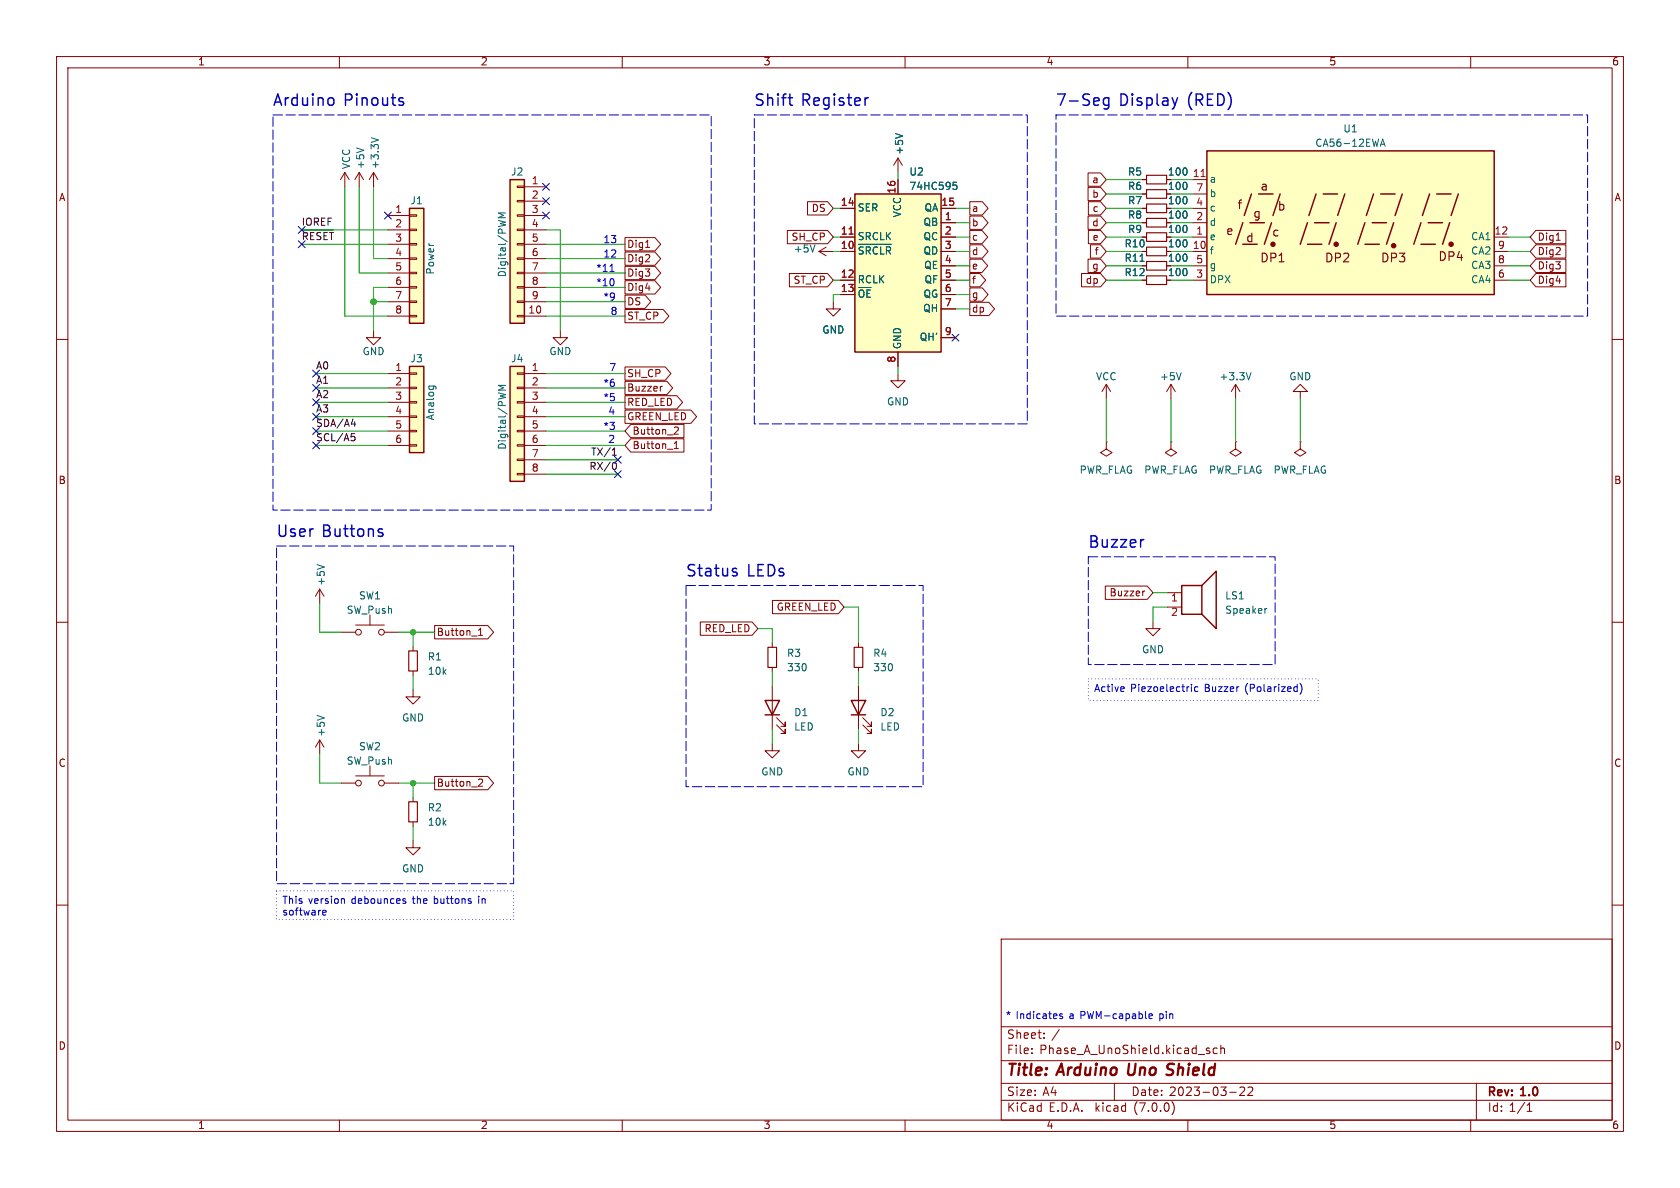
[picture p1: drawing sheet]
<svg xmlns="http://www.w3.org/2000/svg" width="297mm" height="210mm" viewBox="0 0 297 210" stroke-linecap="round" stroke-linejoin="round" font-family="sans-serif">
<g fill="none" stroke="#840000" stroke-width=".18">
<path d="M10 10h277v190h-277zM12 12h273v186h-273zM60 10v2M110 10v2M160 10v2M210 10v2M260 10v2M61 30.5l-.8 1.3M61 30.5v2.5M61 30.5l.7 1.3M63.5 30.5l-.8 1.3M63.5 30.5v2.5"/>
<path d="M63.5 30.5l.8 1.3M66 30.5l-.7 1.3M66 30.5v2.5M66 30.5l.8 1.3M68.6 38.1h3.8M72.4 38h1.3v.2h-1.3zM91.4 38h1.3v.2h-1.3zM91.4 35.4h1.3v.3h-1.3zM91.4 32.9h1.3v.2h-1.3zM92.7 33h3.8M92.7 35.6h3.8M92.7 38.1h3.8"/>
<path d="M142.8 35.7h3.5l1 1.1-1 1.2h-3.5zM148.6 36.8h2.5M158.7 27.9l-.7 1.3M158.7 27.9v2.6M158.7 31.8v2.5M158.7 27.9l.8 1.3M166.4 39.4h2.5M166.4 36.8h2.5M171.4 35.7h2.3l1 1.1-1 1.2h-2.3zM171.4 38.2h2.3l1 1.2-1 1.1h-2.3zM192.4 30.6h2.2l1 1.2-1 1.1h-2.2zM192.4 33.1h2.2l1 1.2-1 1.2h-2.2z"/>
<path d="M192.4 38.2h2.2l1 1.2-1 1.1h-2.2zM192.4 35.7h2.2l1 1.1-1 1.2h-2.2zM201.9 34.3h.8M201.9 31.8h.8M201.9 39.4h.8M201.9 36.8h.8M210.8 34.3h2.6M210.8 31.8h2.6M210.8 39.4h2.6M210.8 36.8h2.6M10 60h2M66 58.4v1.3h1.3l-1.3 1.3-1.2-1.3h1.2"/>
<path d="M68.6 55.9h3.8M68.6 40.6h3.8M68.6 43.2h3.8M68.6 45.7h3.8M68.6 48.3h3.8M68.6 50.8h3.8M68.6 53.3h3.8M72.4 55.8h1.3v.2h-1.3zM72.4 53.2h1.3v.3h-1.3zM72.4 50.7h1.3v.2h-1.3zM72.4 48.1h1.3v.3h-1.3zM72.4 45.6h1.3v.2h-1.3z"/>
<path d="M72.4 43.1h1.3v.2h-1.3zM72.4 40.5h1.3v.3h-1.3zM91.4 55.8h1.3v.2h-1.3zM91.4 53.2h1.3v.3h-1.3zM91.4 50.7h1.3v.2h-1.3zM91.4 48.1h1.3v.3h-1.3zM91.4 45.6h1.3v.2h-1.3zM91.4 43.1h1.3v.2h-1.3zM91.4 40.5h1.3v.3h-1.3zM92.7 55.9h3.8M92.7 40.6h3.8M92.7 43.2h3.8"/>
<path d="M92.7 45.7h3.8M92.7 48.3h3.8M92.7 50.8h3.8M92.7 53.3h3.8M99.1 58.4v1.3h1.2l-1.2 1.3-1.3-1.3h1.3M110.5 47.1h5.3l1 1.2-1 1.1h-5.3zM110.5 44.5h5.3l1 1.2-1 1.2h-5.3zM110.5 42h5.3l1 1.2-1 1.2h-5.3zM110.5 49.6h5.3l1 1.2-1 1.2h-5.3zM110.5 52.2h3.5l1 1.1-1 1.2h-3.5zM110.5 54.7h6.7l1.1 1.2-1.1 1.2h-6.7zM114.1 43.7h.8"/>
<path d="M139.2 40.7h7.1l1 1.2-1 1.2h-7.1zM139.6 48.4h6.7l1 1.1-1 1.2h-6.7zM144.8 44.5l1.2 .7M144.8 44.5h2.5M146 43.7l-1.2 .8M147.3 53.3v1.3h1.3l-1.3 1.3-1.3-1.3h1.3M148.6 44.5h2.5M148.6 41.9h2.5M148.6 49.5h2.5M148.6 52.1h2.5M166.4 47h2.5M166.4 44.5h2.5"/>
<path d="M166.4 41.9h2.5M166.4 49.5h2.5M166.4 52.1h2.5M166.4 54.6h2.5M166.4 59.7h2.5M171.4 40.7h2.2l1 1.2-1 1.2h-2.2zM171.4 43.3h2.3l1 1.2-1 1.1h-2.3zM171.4 48.4h1.8l1.1 1.1-1.1 1.2h-1.8zM171.4 53.4h3.4l1 1.2-1 1.2h-3.4zM171.4 50.9h2.3l1 1.2-1 1.1h-2.3zM171.4 45.8h2.2l1 1.2-1 1.2h-2.2zM191.2 48.4h3.4l1 1.1-1 1.2h-3.4z"/>
<path d="M192.4 45.8h2.2l1 1.2-1 1.2h-2.2zM192.4 40.7h2.2l1 1.2-1 1.2h-2.2zM192.8 43.3h1.8l1 1.2-1 1.1h-1.8zM201.9 47h.8M201.9 44.5h.8M201.9 41.9h.8M201.9 49.5h.8M210.8 47h2.6M210.8 44.5h2.6M210.8 41.9h2.6M210.8 49.5h2.6M264.2 47h2.5"/>
<path d="M264.2 44.5h2.5M264.2 41.9h2.5M264.2 49.5h2.5M271.5 43.3h5.3v2.3h-5.3l-1-1.1zM271.5 40.7h5.3v2.4h-5.3l-1-1.2zM271.5 48.4h5.3v2.3h-5.3l-1-1.2zM271.5 45.8h5.3v2.4h-5.3l-1-1.2zM275.1 42.5h.7M285 60h2M68.6 66h3.8M68.6 68.6h3.8M68.6 71.1h3.8"/>
<path d="M68.6 73.7h3.8M68.6 76.2h3.8M68.6 78.7h3.8M72.4 78.6h1.3v.3h-1.3zM72.4 76.1h1.3v.2h-1.3zM72.4 73.5h1.3v.3h-1.3zM72.4 71h1.3v.2h-1.3zM72.4 68.5h1.3v.2h-1.3zM72.4 65.9h1.3v.3h-1.3zM91.4 78.6h1.3v.3h-1.3zM91.4 76.1h1.3v.2h-1.3zM91.4 73.5h1.3v.3h-1.3z"/>
<path d="M91.4 71h1.3v.2h-1.3zM91.4 68.5h1.3v.2h-1.3zM91.4 65.9h1.3v.3h-1.3zM92.7 66h3.8M92.7 68.6h3.8M92.7 71.1h3.8M92.7 73.7h3.8M92.7 76.2h3.8M92.7 78.7h3.8M110.5 72.5h11.6l1.1 1.2-1.1 1.1h-11.6zM110.5 64.9h7.1l1 1.1-1 1.2h-7.1zM110.5 69.9h9.2l1 1.2-1 1.2h-9.2z"/>
<path d="M110.5 67.4h7.4l1 1.2-1 1.2h-7.4zM111.5 75h9.4v2.4h-9.4l-1-1.2zM111.5 77.6h9.4v2.3h-9.4l-1-1.2zM117 68.3h.1M119.2 79.3h.7M119.2 78.4l.4-.4v1.3M119.4 75.5h.4l.1 .4-.8 .9h.8M158.7 66v1.3h1.3l-1.3 1.3-1.2-1.3h1.2M158.7 62.2v2.6M195.6 78.1v1.3l1 .6-1 .6-1-.6 1-.6M195.6 78.1h.1M195.6 67.9l-.8 1.3"/>
<path d="M195.6 67.9v2.6M195.6 67.9l.7 1.3M207 78.1v1.3l1 .6-1 .6-1-.6 1-.6M207 78.1h.1M207 67.9l-.8 1.3M207 67.9v2.6M207 67.9l.8 1.3M218.4 78.1v1.3l1.1 .6-1.1 .6-1-.6 1-.6M218.4 78.1h.1M218.4 67.9l-.7 1.3M218.4 67.9v2.6M218.4 67.9l.8 1.3"/>
<path d="M229.9 69.2h1.2l-1.2-1.3-1.3 1.3h1.3v1.3M229.9 78.1v1.3l1 .6-1 .6-1-.6 1-.6M229.9 78.1h.1M91.4 83.7h1.3v.2h-1.3zM91.4 81.2h1.3v.2h-1.3zM92.7 81.3h3.8M92.7 83.8h3.8M10 110h2M56.5 104.1l-.7 1.3M56.5 104.1v2.6M56.5 104.1l.8 1.3M60.3 111.8h2.6"/>
<path d="M62.9 110.5h5M65.4 108.7v1.8M67.9 111.8h2.6M73 114.3v.8M73 118.6v.8M76.8 110.6h9.4l1.1 1.2-1.1 1.1h-9.4zM84.6 112.3h.7M84.6 111.4l.4-.4v1.3M123.8 110h9.2l1 1.1-1 1.2h-9.2zM136.5 113.7v.7M136.5 118v.7M136.6 106.1h11.6l1 1.2-1 1.2h-11.6z"/>
<path d="M151.8 113.7v.7M151.8 118v.7M195.4 103.6h7.4l1 1.2-1 1.2h-7.4zM202.4 104.5h-.3M203.8 109.9v1.2h1.3l-1.3 1.3-1.2-1.3h1.2M206.4 104.8h2.5M206.4 107.3h2.5M285 110h2M56.5 130.8v2.6M56.5 130.8l-.7 1.3M56.5 130.8l.8 1.3M60.3 138.4h2.6"/>
<path d="M62.9 137.2h5M65.4 135.4v1.8M67.9 138.4h2.6M73 121.9v1.3h1.3l-1.3 1.3-1.2-1.3h1.2M76.8 137.3h9.4l1.1 1.1-1.1 1.2h-9.4zM84.8 137.7l.4 .1 .1 .3-.8 .9h.8M136.5 131.4v1.3h1.3l-1.3 1.3-1.2-1.3h1.2M136.5 121.3v7.6M137.3 128.1l1.5 1.6v-.8v.8h-.8M137.3 126.9l1.5 1.5v-.8v.8h-.8M151.8 131.4v1.3h1.2l-1.2 1.3-1.3-1.3h1.3M151.8 121.3v7.6"/>
<path d="M152.5 128.1l1.6 1.6v-.8v.8h-.8M152.5 126.9l1.6 1.5v-.8v.8h-.8M10 160h2M73 148.6v1.3h1.3l-1.3 1.2-1.2-1.2h1.2M73 141v.7M73 145.3v.8M285 160h2M177 166h108v32h-108zM60 198v2M110 198v2M160 198v2M177 194.5h108"/>
<path d="M177 191.5h108M177 187.5h108M177 181.5h108M182.4 186.1v.2M182.4 185.3v.2M184.6 183.4v.2M184.6 182.6v.2M197 191.5v3M207.2 194.8a1.74 1.74 0 0 1 0 2.2M210 198v2M213.5 185.8h.3l.1 .2-.2 .3h-.3M213.5 185.3h.3"/>
<path d="M215.2 185.3h-.4l-.3 .2v.5l.1 .2h.6M215.8 185.4l.2-.1h.4l.1 1M215.8 184.8v1.5M217.4 193.1h1.1M219.2 192.3l.6-.1 .2 .1v.3l-.9 1.1h.9M220.6 192.3l.6-.1 .2 .1 .1 .3-1 1.1h1M260 198v2M261 191.5v6.5M270 196.5h.8M270 195.4l.4-.4v1.5"/>
<circle cx="63.4" cy="111.8" r=".51"/>
<circle cx="67.4" cy="111.8" r=".51"/>
<circle cx="63.4" cy="138.4" r=".51"/>
<circle cx="67.4" cy="138.4" r=".51"/>
</g>
<path d="M199.6 188l-.1 1.9M206.5 190h.4M206.5 188.9l.6 .2M207.3 188h-.5l-.3 .2" fill="none" stroke="#840000" stroke-width=".4"/>
<path d="M202.7 33.5h3.5v1.6h-3.5zM202.7 31h3.5v1.5h-3.5zM202.7 38.6h3.5v1.5h-3.5zM202.7 36.1h3.5v1.5h-3.5zM202.7 46.2h3.5v1.6h-3.5zM202.7 43.7h3.5v1.5h-3.5zM202.7 41.1h3.5v1.6h-3.5zM202.7 48.8h3.5v1.5h-3.5zM72.3 115.1h1.5v3.5h-1.5zM135.8 114.4h1.5v3.6h-1.5zM151 114.4h1.5v3.6h-1.5zM72.3 141.7h1.5v3.6h-1.5z" fill="none" stroke="#840000" stroke-width=".2"/>
<g fill="none" stroke="#006464" stroke-width=".18">
<path d="M63.1 26.2l1.2 .4M65.6 24.3l1.3 .5M89.4 37.6h-1.3l.9 .5-.9 .4h1.3M158.3 23.6l1.3 .4M168.5 32.2h.6M168.6 32.7h.3l.3 .2-.1 .5-.5 .1M244 25.9l.4-1.3 .5 1.3M244.1 25.5h.6M144.1 43.3l-.4 1.3M151.8 43.2h5.8M151.9 51.7a.42 .42 0 0 1 .4-.5 .42 .42 0 0 1 .4 .5M152.6 43.7l-.5-.1-.2 .4"/>
<path d="M153.9 44.1l-.1-.4-.7-.1v1.3M153.9 51.3h-.6v1.2M155.1 43.8l-.2-.2-.3 .1-.2 .5M155.7 43.6v1.3M157.4 44.1l-.1-.4-.6-.1v1.3M75.8 68.2h1l.2 .2M75.9 68.2l-.1 .2M76.6 68.2l.1 .2M89.4 68.1h-1.3l.9 .4-.9 .5h1.3M208.8 65.9l-.4 1.2M221.2 65.9l-.5 1.2M56.1 99.8l1.2 .4"/>
<path d="M224 107.6h-.3M56.1 126.5l1.2 .4"/>
</g>
<g fill="none" stroke="#840000" stroke-width=".25">
<path d="M72.4 36.8h2.5v20.4h-2.5zM90.2 31.8h2.5v25.4h-2.5zM151.1 34.3h15.3v27.9h-15.3zM213.4 26.7h50.8v25.4h-50.8zM219.7 39.4l-1.3 3.8M221 39.4h2.5M221.2 34.3l-1.2 3.8M222.5 34.3h2.5M224.8 39.4l-1.3 3.8M226.3 34.3l-1.3 3.8M231.1 39.4l-1.2 3.8M232.4 39.4h2.5"/>
<path d="M232.7 34.3l-1.3 3.8M233.9 34.3h2.6M236.2 39.4l-1.3 3.8M237.7 34.3l-1.2 3.8M241.3 39.4l-1.3 3.8M242.6 39.4h2.5M242.8 34.3l-1.2 3.8M244.1 34.3h2.5M246.4 39.4l-1.3 3.8M247.9 34.3l-1.3 3.8M251.2 39.4l-1.3 3.8M252.5 39.4h2.5"/>
<path d="M252.7 34.3l-1.2 3.8M254 34.3h2.5M256.3 39.4l-1.3 3.8M257.8 34.3l-1.3 3.8M219.7 43.2h2.5M231.1 43.2h2.6M241.3 43.2h2.5M251.2 43.2h2.5M72.4 64.8h2.5v15.2h-2.5zM90.2 64.8h2.5v20.3h-2.5zM208.9 103.5h3.6v5.1h-3.6zM212.5 103.5l2.5-2.5v10.1l-2.5-2.5"/>
<path d="M135.3 123.8h2.5l-1.3 2.6zM135.3 126.4h2.5M150.5 123.8h2.5l-1.2 2.6zM150.5 126.4h2.5"/>
</g>
<g fill="#ffffc2" stroke="#ffffc2" stroke-width=".18">
<path d="M151.1 34.3h15.3v27.9h-15.3z"/>
<path d="M90.2 64.8h2.5v20.3h-2.5z"/>
<path d="M90.2 31.8h2.5v25.4h-2.5z"/>
<path d="M72.4 64.8h2.5v15.2h-2.5z"/>
<path d="M72.4 36.8h2.5v20.4h-2.5z"/>
<path d="M213.4 26.7h50.8v25.4h-50.8z"/>
</g>
<path d="M212.3 31.2h.8M150.1 41.4h.7" fill="none" stroke="#a90000" stroke-width=".18"/>
<g fill="#840000" stroke="#840000" stroke-width=".25">
<circle cx="225" cy="43.2" r=".36"/>
<circle cx="236.2" cy="43.2" r=".36"/>
<circle cx="246.4" cy="43.4" r=".36"/>
<circle cx="256.5" cy="43.2" r=".36"/>
</g>
<path d="M53.5 40.6h5.5M62.1 76.7h.6M62.1 75h.8M62.2 77.1h.3l.3 .3-.1 .5h-.5M108.4 79.5l.2-.3v1.3M108.3 80.5h.7M108.6 81.7a.68 .68 0 0 1 .4 .7 .68 .68 0 0 1-.4 .6" fill="none" stroke="#0f0f0f" stroke-width=".18"/>
<g fill="none" stroke="#0000c2" stroke-width=".18">
<path d="M107.8 48h.8M210.6 121v.1M210.6 121.4v.8M211.8 121.5l-.4-.1-.2 .2 .1 .6h.5M229.2 121.4l.1 .1M229.3 121v1.2M229.3 122.2h-.1M229.8 120.8a1.46 1.46 0 0 1 0 1.9M60.7 158.9l.2 .1v.7M71.4 159.3h.3l.1 .2-.2 .2h-.3M71.4 158.9h.3M57.1 161.7h.5"/>
<path d="M57.1 161l.4-.1 .2 .3-.7 .1M187.8 179.3l-.3-.1-.2 .2 .1 .2 .4 .1v.3h-.5M203.1 179.6l.6-.1v-.2l-.4-.1-.2 .2 .1 .6h.5"/>
</g>
<path d="M195.1 18.2l.4 .4 .5-.1M196 17.3v1.6a.54 .54 0 0 1-.8 .3M196 17.4l-.5-.1-.4 .4" fill="none" stroke="#0000c2" stroke-width=".25"/>
<path d="M192.4 120h40.6v3.8h-40.6zM48.9 157.5h41.9v5.1h-41.9z" fill="none" stroke="#0000c2" stroke-width=".18" stroke-dasharray="0 .6"/>
<path d="M48.3 20.3h77.4v69.9h-77.4v-69.9M133.3 20.3h48.3v54.6h-48.3v-54.6M186.7 20.3h94v35.6h-94v-35.6M48.9 96.5h41.9v59.7h-41.9v-59.7M192.4 98.4h33v19.1h-33v-19.1M121.3 103.5h41.9v35.6h-41.9v-35.6" fill="none" stroke="#0000c2" stroke-width=".18" stroke-dasharray="1.7 .6"/>
<g fill="none" stroke="#009600" stroke-width=".18">
<path d="M61 33v22.9h7.6M63.5 33v15.3h5.1M66 33v12.7h2.6M147.3 36.8h1.3M158.7 30.5v1.3M168.9 39.4h2.5M168.9 36.8h2.5M195.6 39.4h6.3M195.6 34.3h6.3M195.6 36.8h6.3M195.6 31.8h6.3M207 39.4h3.8"/>
<path d="M207 34.3h3.8M207 36.8h3.8M207 31.8h3.8M53.3 43.2h15.3M53.3 40.6h15.3M66 53.3h2.6M68.6 50.8h-2.6v7.6M96.5 45.7h14M96.5 48.3h14M96.5 55.9h14M96.5 53.3h14M96.5 50.8h14"/>
<path d="M96.5 43.2h14M96.5 40.6h2.6v17.8M147.3 41.9h1.3M147.3 49.5h1.3M147.3 44.5h1.3M148.6 52.1h-1.3v1.2M168.9 41.9h2.5M168.9 47h2.5M168.9 52.1h2.5M168.9 54.6h2.5M168.9 49.5h2.5M168.9 44.5h2.5"/>
<path d="M195.6 41.9h6.3M195.6 47h6.3M195.6 49.5h6.3M195.6 44.5h6.3M207 41.9h3.8M207 47h3.8M207 49.5h3.8M207 44.5h3.8M266.7 41.9h3.8M266.7 47h3.8M266.7 49.5h3.8M266.7 44.5h3.8"/>
<path d="M55.9 78.7h12.7M55.9 76.2h12.7M55.9 73.7h12.7M55.9 68.6h12.7M55.9 71.1h12.7M55.9 66h12.7M96.5 78.7h14M96.5 76.2h14M96.5 73.7h14M96.5 68.6h14M96.5 71.1h14M96.5 66h14"/>
<path d="M158.7 64.8v1.2M195.6 70.5v7.6M207 70.5v7.6M218.4 70.5v7.6M229.9 70.5v7.6M96.5 83.8h12.7M96.5 81.3h12.7M56.5 106.7v5.1h3.8M70.5 111.8h6.3M73 111.8v2.5M73 119.4v2.5M134 111.1h2.5v2.6"/>
<path d="M136.5 118.7v2.6M149.2 107.3h2.6v6.4M151.8 118.7v2.6M203.8 104.8h2.6M206.4 107.3h-2.6v2.6M56.5 133.4v5h3.8M70.5 138.4h6.3M73 138.4v2.6M136.5 128.9v2.5M151.8 128.9v2.5M73 146.1v2.5"/>
</g>
<g fill="none" stroke="#000084" stroke-width=".18">
<path d="M68 37.5l1.2 1.2M69.2 37.5l-1.2 1.2M95.9 37.5l1.2 1.2M95.9 32.4l1.2 1.2M95.9 35l1.2 1.2M97.1 37.5l-1.2 1.2M97.1 32.4l-1.2 1.2M97.1 35l-1.2 1.2M52.7 40l1.2 1.2M52.7 42.6l1.2 1.2M53.9 40l-1.2 1.2M53.9 42.6l-1.2 1.2"/>
<path d="M168.3 59.1l1.2 1.2M169.5 59.1l-1.2 1.2M55.3 73.1l1.2 1.2M55.3 65.4l1.2 1.2M55.3 70.5l1.2 1.2M55.3 68l1.2 1.2M55.3 78.1l1.2 1.2M55.3 75.6l1.2 1.2M56.5 78.1l-1.2 1.2M56.5 73.1l-1.2 1.2M56.5 65.4l-1.2 1.2M56.5 70.5l-1.2 1.2"/>
<path d="M56.5 68l-1.2 1.2M56.5 75.6l-1.2 1.2M108.6 83.2l1.2 1.2M108.6 80.7l1.2 1.2M109.8 83.2l-1.2 1.2M109.8 80.7l-1.2 1.2"/>
</g>
<g fill="#009600" stroke="#009600" stroke-width=".18">
<circle cx="66" cy="53.3" r=".51"/>
<circle cx="73" cy="138.4" r=".46"/>
<circle cx="73" cy="111.8" r=".46"/>
</g>
<g font-size="2.8" fill="#0000c2">
<text x="48.3" y="19.1">Arduino Pinouts</text>
<text x="133.3" y="19.1">Shift</text>
<text x="141.7" y="19.1">Register</text>
<text x="186.7" y="19.1">7-Seg</text>
<text x="197.9" y="19.1">Display</text>
<text x="210.1" y="19.1">(RED)</text>
<text x="48.9" y="95.3">User Buttons</text>
<text x="192.4" y="97.2">Buzzer</text>
<text x="121.3" y="102.2">Status</text>
<text x="132.1" y="102.2">LEDs</text>
</g>
<g font-size="2.8" fill="#840000">
<text x="178" y="190.8">Title:</text>
<text x="187.1" y="190.8">Arduino</text>
<text x="200.1" y="190.8">Uno</text>
<text x="207.6" y="190.8">Shield</text>
</g>
<g font-size="2.1" fill="#840000">
<text x="222.7" y="34">a</text>
<text x="216.7" y="41.9">e</text>
<text x="218.7" y="37.3">f</text>
<text x="221.5" y="38.8">g</text>
<text x="225.8" y="37.6">b</text>
<text x="220.2" y="43.2">d</text>
<text x="222.7" y="46.7">DP1</text>
<text x="224.8" y="42.1">c</text>
<text x="234.1" y="46.7">DP2</text>
<text x="244" y="46.7">DP3</text>
<text x="254.2" y="46.5">DP4</text>
<text x="178" y="183.9">Sheet:</text>
<text x="185.9" y="183.9">/</text>
<text x="178" y="186.6">File:</text>
<text x="183.8" y="186.6">Phase_A_UnoShield.kicad_sch</text>
<text x="178" y="196.8">KiCad</text>
<text x="178" y="194">Size:</text>
<text x="184.3" y="194">A4</text>
<text x="185.4" y="196.8">E.D.A.</text>
<text x="193.7" y="196.8">kicad</text>
<text x="200" y="194">Date:</text>
<text x="200.6" y="196.8">(7.0.0)</text>
<text x="206.7" y="194">2023-03-22</text>
<text x="263" y="194.2">Rev:</text>
<text x="263" y="196.8">Id: 1/1</text>
<text x="269" y="194.2">1.0</text>
</g>
<g font-size="1.8" fill="#840000">
<text x="35" y="11.8">1</text>
<text x="85" y="11.8">2</text>
<text x="135" y="11.8">3</text>
<text x="185" y="11.8">4</text>
<text x="235" y="11.8">5</text>
<text x="285" y="11.8">6</text>
<text x="10.4" y="35.8">A</text>
<text x="193" y="32.7">a</text>
<text x="193" y="35.2">b</text>
<text x="206.4" y="33.8">100</text>
<text x="206.4" y="31.3">100</text>
<text x="285.4" y="35.8">A</text>
<text x="143.4" y="37.7">DS</text>
<text x="171.8" y="37.7">a</text>
<text x="171.8" y="40.3">b</text>
<text x="193" y="40.3">d</text>
<text x="193" y="37.7">c</text>
<text x="206.4" y="38.9">100</text>
<text x="206.4" y="36.4">100</text>
<text x="206.4" y="41.5">100</text>
<text x="110.9" y="46.6">Dig2</text>
<text x="110.9" y="44.1">Dig1</text>
<text x="139.8" y="42.8">SH_CP</text>
<text x="171.8" y="42.8">c</text>
<text x="171.8" y="45.4">d</text>
<text x="171.8" y="47.9">e</text>
<text x="193" y="47.9">g</text>
<text x="193" y="42.8">e</text>
<text x="193.4" y="45.4">f</text>
<text x="206.4" y="46.5">100</text>
<text x="206.4" y="44">100</text>
<text x="271.8" y="45.4">Dig2</text>
<text x="271.8" y="42.8">Dig1</text>
<text x="271.8" y="47.9">Dig3</text>
<text x="110.9" y="49.2">Dig3</text>
<text x="110.9" y="51.7">Dig4</text>
<text x="140.2" y="50.4">ST_CP</text>
<text x="171.8" y="50.4">f</text>
<text x="171.8" y="53">g</text>
<text x="191.8" y="50.4">dp</text>
<text x="206.4" y="49.1">100</text>
<text x="271.8" y="50.4">Dig4</text>
<text x="110.9" y="54.3">DS</text>
<text x="110.9" y="56.8">ST_CP</text>
<text x="171.8" y="55.5">dp</text>
<text x="110.9" y="67">SH_CP</text>
<text x="110.9" y="69.5">Buzzer</text>
<text x="110.9" y="74.6">GREEN_LED</text>
<text x="110.9" y="72">RED_LED</text>
<text x="111.8" y="77.1">Button_2</text>
<text x="111.8" y="79.7">Button_1</text>
<text x="10.3" y="85.8">B</text>
<text x="285.3" y="85.8">B</text>
<text x="196" y="105.7">Buzzer</text>
<text x="77.2" y="112.7">Button_1</text>
<text x="124.4" y="112">RED_LED</text>
<text x="137.2" y="108.2">GREEN_LED</text>
<text x="10.3" y="135.8">C</text>
<text x="285.3" y="135.8">C</text>
<text x="77.2" y="139.3">Button_2</text>
<text x="10.3" y="185.8">D</text>
<text x="285.3" y="185.8">D</text>
<text x="35" y="199.8">1</text>
<text x="85" y="199.8">2</text>
<text x="135" y="199.8">3</text>
<text x="185" y="199.8">4</text>
<text x="235" y="199.8">5</text>
<text x="285" y="199.8">6</text>
</g>
<g font-size="1.8" fill="#006464">
<text x="237.4" y="23.7">U1</text>
<text x="62.2" y="30" transform="rotate(-90 62.2 30)">VCC</text>
<text x="64.7" y="30" transform="rotate(-90 64.7 30)">+5V</text>
<text x="67.2" y="30" transform="rotate(-90 67.2 30)">+3.3V</text>
<text x="159.9" y="27.4" transform="rotate(-90 159.9 27.4)">+5V</text>
<text x="232.5" y="26.2">CA56-12EWA</text>
<text x="90.3" y="31.3">J2</text>
<text x="160.7" y="31.3">U2</text>
<text x="160.7" y="33.8">74HC595</text>
<text x="199.4" y="33.8">R6</text>
<text x="199.4" y="31.3">R5</text>
<text x="213.9" y="32.6">a</text>
<text x="213.9" y="35.1">b</text>
<text x="72.5" y="36.4">J1</text>
<text x="151.6" y="37.7">SER</text>
<text x="159.6" y="38.6" transform="rotate(-90 159.6 38.6)">VCC</text>
<text x="163.1" y="40.2">QB</text>
<text x="163.3" y="37.7">QA</text>
<text x="199.4" y="38.9">R8</text>
<text x="199.4" y="36.4">R7</text>
<text x="199.4" y="41.5">R9</text>
<text x="213.9" y="40.2">d</text>
<text x="213.9" y="37.7">c</text>
<text x="140.3" y="44.9">+5V</text>
<text x="151.6" y="45.9">~{SRCLR}</text>
<text x="151.6" y="42.7">SRCLK</text>
<text x="163.1" y="42.7">QC</text>
<text x="163.1" y="45.3">QD</text>
<text x="163.3" y="47.8">QE</text>
<text x="198.8" y="46.5">R11</text>
<text x="198.8" y="44">R10</text>
<text x="213.9" y="42.7">e</text>
<text x="213.9" y="45.3">f</text>
<text x="213.9" y="47.8">g</text>
<text x="260" y="42.7">CA1</text>
<text x="260" y="47.8">CA3</text>
<text x="260" y="45.3">CA2</text>
<text x="77" y="48.6" transform="rotate(-90 77 48.6)">Power</text>
<text x="89.7" y="49.1" transform="rotate(-90 89.7 49.1)">Digital/PWM</text>
<text x="151.6" y="50.4">RCLK</text>
<text x="151.6" y="53.5">~{OE}</text>
<text x="163.1" y="52.9">QG</text>
<text x="163.3" y="50.4">QF</text>
<text x="198.8" y="49.1">R12</text>
<text x="213.9" y="50.4">DPX</text>
<text x="260" y="50.4">CA4</text>
<text x="145.3" y="59.2">GND</text>
<text x="163.1" y="55.4">QH</text>
<text x="64" y="63.1">GND</text>
<text x="72.5" y="64.3">J3</text>
<text x="90.3" y="64.3">J4</text>
<text x="97.1" y="63.1">GND</text>
<text x="159.6" y="61.7" transform="rotate(-90 159.6 61.7)">GND</text>
<text x="162.5" y="60.5">QH'</text>
<text x="156.8" y="71.9">GND</text>
<text x="193.7" y="67.5">VCC</text>
<text x="205" y="67.5">+5V</text>
<text x="215.5" y="67.5">+3.3V</text>
<text x="227.9" y="67.5">GND</text>
<text x="77" y="74.4" transform="rotate(-90 77 74.4)">Analog</text>
<text x="89.7" y="79.6" transform="rotate(-90 89.7 79.6)">Digital/PWM</text>
<text x="190.8" y="84">PWR_FLAG</text>
<text x="202.2" y="84">PWR_FLAG</text>
<text x="213.7" y="84">PWR_FLAG</text>
<text x="225.1" y="84">PWR_FLAG</text>
<text x="57.7" y="103.6" transform="rotate(-90 57.7 103.6)">+5V</text>
<text x="63.4" y="106.2">SW1</text>
<text x="216.5" y="106.2">LS1</text>
<text x="61.2" y="108.8">SW_Push</text>
<text x="216.5" y="108.8">Speaker</text>
<text x="75.6" y="117">R1</text>
<text x="75.6" y="119.6">10k</text>
<text x="139.1" y="116.4">R3</text>
<text x="139.1" y="118.9">330</text>
<text x="154.3" y="116.4">R4</text>
<text x="154.3" y="118.9">330</text>
<text x="201.8" y="115.8">GND</text>
<text x="57.7" y="130.3" transform="rotate(-90 57.7 130.3)">+5V</text>
<text x="71" y="127.8">GND</text>
<text x="140.3" y="126.9">D1</text>
<text x="140.3" y="129.4">LED</text>
<text x="155.6" y="126.9">D2</text>
<text x="155.6" y="129.4">LED</text>
<text x="61.2" y="135.4">SW_Push</text>
<text x="63.4" y="132.9">SW2</text>
<text x="134.5" y="137.4">GND</text>
<text x="149.8" y="137.4">GND</text>
<text x="75.6" y="143.7">R2</text>
<text x="75.6" y="146.2">10k</text>
<text x="71" y="154.5">GND</text>
</g>
<g font-size="1.8" fill="#a90000">
<text x="93.9" y="32.8">1</text>
<text x="93.9" y="35.3">2</text>
<text x="158.5" y="34.3" transform="rotate(-90 158.5 34.3)">16</text>
<text x="210.8" y="31.5">11</text>
<text x="211.4" y="34">7</text>
<text x="69.8" y="37.8">1</text>
<text x="69.8" y="40.4">2</text>
<text x="93.9" y="37.8">3</text>
<text x="93.9" y="40.4">4</text>
<text x="148.6" y="41.7">11</text>
<text x="148.6" y="36.6">14</text>
<text x="166.4" y="36.6">15</text>
<text x="167" y="39.1">1</text>
<text x="167" y="41.7">2</text>
<text x="211.4" y="41.7">1</text>
<text x="211.4" y="39.1">2</text>
<text x="211.4" y="36.6">4</text>
<text x="264.2" y="41.7">12</text>
<text x="69.8" y="42.9">3</text>
<text x="69.8" y="45.5">4</text>
<text x="93.9" y="42.9">5</text>
<text x="93.9" y="45.5">6</text>
<text x="148.6" y="44.2">10</text>
<text x="167" y="44.2">3</text>
<text x="167" y="46.7">4</text>
<text x="210.8" y="44.2">10</text>
<text x="211.4" y="46.7">5</text>
<text x="264.8" y="46.7">8</text>
<text x="264.8" y="44.2">9</text>
<text x="69.8" y="48">5</text>
<text x="69.8" y="50.5">6</text>
<text x="69.8" y="53.1">7</text>
<text x="93.9" y="48">7</text>
<text x="93.9" y="50.5">8</text>
<text x="93.9" y="53.1">9</text>
<text x="148.6" y="49.3">12</text>
<text x="148.6" y="51.8">13</text>
<text x="167" y="49.3">5</text>
<text x="167" y="51.8">6</text>
<text x="211.4" y="49.3">3</text>
<text x="264.8" y="49.3">6</text>
<text x="69.8" y="55.6">8</text>
<text x="93.3" y="55.6">10</text>
<text x="167" y="54.4">7</text>
<text x="167" y="59.4">9</text>
<text x="69.8" y="65.8">1</text>
<text x="93.9" y="65.8">1</text>
<text x="158.5" y="64.2" transform="rotate(-90 158.5 64.2)">8</text>
<text x="69.8" y="68.3">2</text>
<text x="69.8" y="70.9">3</text>
<text x="93.9" y="68.3">2</text>
<text x="93.9" y="70.9">3</text>
<text x="69.8" y="73.4">4</text>
<text x="69.8" y="75.9">5</text>
<text x="93.9" y="73.4">4</text>
<text x="93.9" y="75.9">5</text>
<text x="69.8" y="78.5">6</text>
<text x="93.9" y="78.5">6</text>
<text x="93.9" y="81">7</text>
<text x="93.9" y="83.6">8</text>
<text x="207" y="106.7">1</text>
<text x="207" y="109.2">2</text>
</g>
<g font-size="1.8" fill="#0f0f0f">
<text x="53.3" y="40.1">IOREF</text>
<text x="53.3" y="42.6">~{RESET}</text>
<text x="55.9" y="65.5">A0</text>
<text x="55.9" y="68">A1</text>
<text x="55.9" y="70.6">A2</text>
<text x="55.9" y="75.7">SDA/A4</text>
<text x="55.9" y="73.1">A3</text>
<text x="55.9" y="78.2">SCL/A5</text>
<text x="104.1" y="83.3">RX/0</text>
<text x="104.4" y="80.7">TX/1</text>
</g>
<g font-size="1.8" fill="#0000c2">
<text x="106.7" y="43.2">13</text>
<text x="106.7" y="45.7">12</text>
<text x="105.4" y="50.8">*10</text>
<text x="105.4" y="48.3">*11</text>
<text x="106.7" y="53.3">*9</text>
<text x="107.9" y="55.9">8</text>
<text x="107.7" y="65.8">7</text>
<text x="106.7" y="68.6">*6</text>
<text x="106.7" y="71.1">*5</text>
<text x="106.7" y="76.2">*3</text>
<text x="107.5" y="73.5">4</text>
<text x="107.5" y="78.5">2</text>
<text x="193.4" y="122.7">Active</text>
<text x="199.9" y="122.7">Piezoelectric</text>
<text x="213" y="122.7">Buzzer</text>
<text x="220.3" y="122.7">(Polarized)</text>
<text x="49.9" y="160.1">This</text>
<text x="54.5" y="160.1">version</text>
<text x="62.2" y="160.1">debounces</text>
<text x="73.1" y="160.1">the</text>
<text x="77" y="160.1">buttons</text>
<text x="85" y="160.1">in</text>
<text x="49.9" y="162.2">software</text>
<text x="177.8" y="180.3">* Indicates</text>
<text x="189.1" y="180.3">a PWM-capable</text>
<text x="205.2" y="180.3">pin</text>
</g>
</svg>
